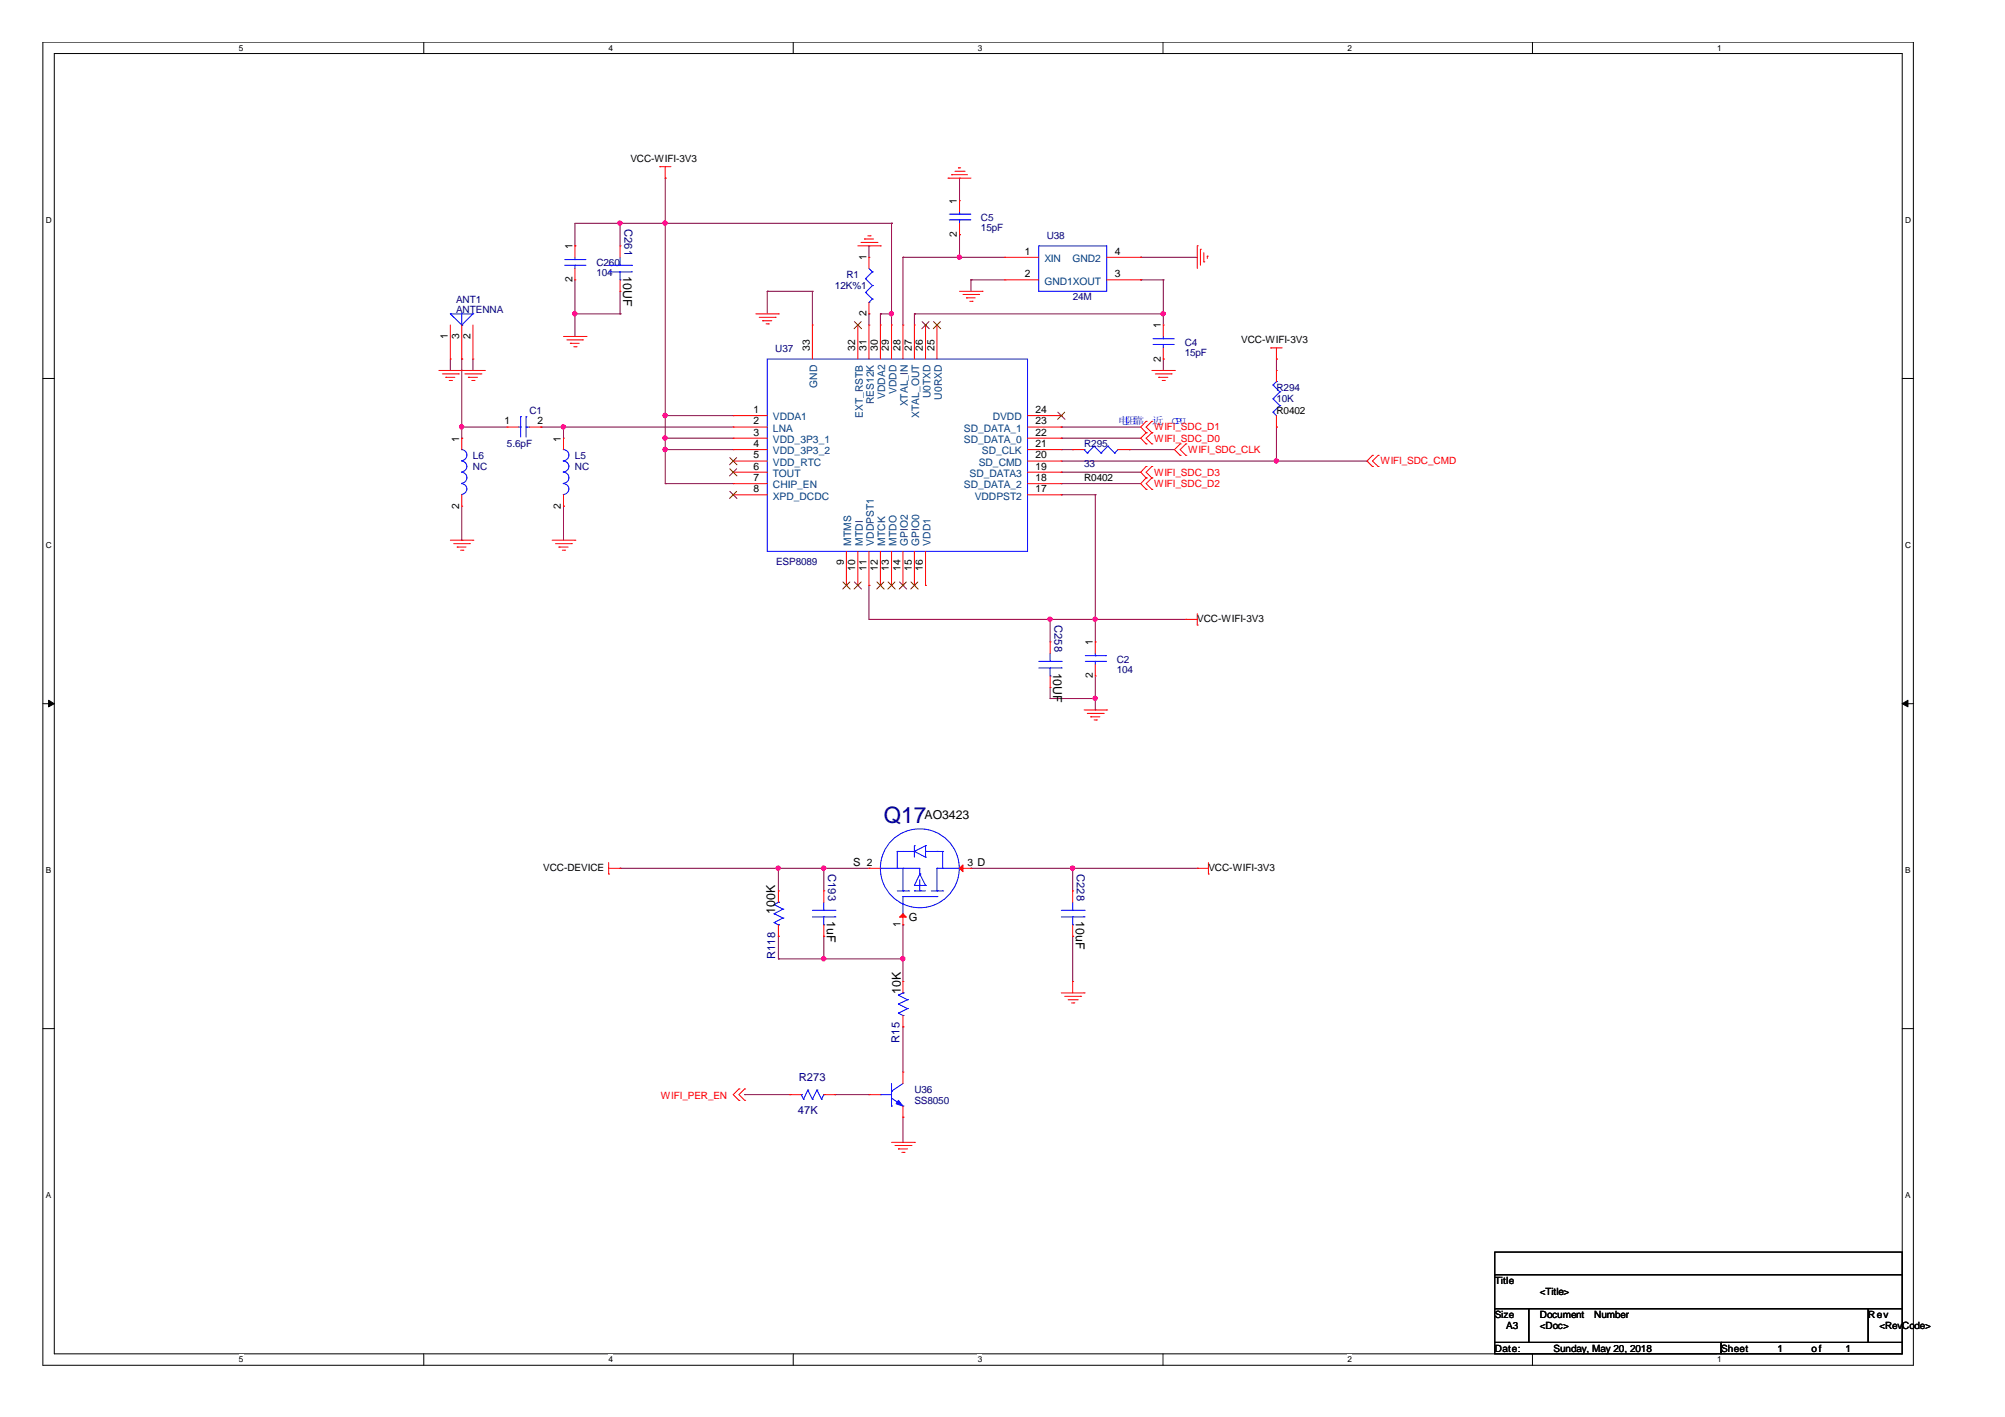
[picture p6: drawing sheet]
<svg xmlns="http://www.w3.org/2000/svg" width="297mm" height="210mm" viewBox="0 0 297 210" stroke-linecap="round" stroke-linejoin="round" font-family="sans-serif">
<path d="M6.3 6.2h277.2v196h-277.2zM8 7.9h273.8v192.6h-273.8z" fill="none" stroke="#000" stroke-width=".15"/>
<g fill="#fff">
<path d="M35.4 6.4h.6v1.4h-.6z"/>
<path d="M35.4 200.7h.6v1.4h-.6z"/>
</g>
<path d="M62.8 6.2v1.7M62.8 200.5v1.7" fill="none" stroke="#000" stroke-width=".15"/>
<g fill="#fff">
<path d="M90.1 6.4h.7v1.4h-.7z"/>
<path d="M90.1 200.7h.7v1.4h-.7z"/>
</g>
<path d="M117.5 6.2v1.7M117.5 200.5v1.7" fill="none" stroke="#000" stroke-width=".15"/>
<g fill="#fff">
<path d="M144.9 6.4h.6v1.4h-.6z"/>
<path d="M144.9 200.7h.6v1.4h-.6z"/>
</g>
<path d="M172.3 6.2v1.7M172.3 200.5v1.7" fill="none" stroke="#000" stroke-width=".15"/>
<g fill="#fff">
<path d="M199.6 6.4h.7v1.4h-.7z"/>
<path d="M199.6 200.7h.7v1.4h-.7z"/>
</g>
<path d="M227 6.2v1.7M227 200.5v1.7" fill="none" stroke="#000" stroke-width=".15"/>
<g fill="#fff">
<path d="M254.4 6.4h.6v1.4h-.6z"/>
<path d="M254.4 200.7h.6v1.4h-.6z"/>
<path d="M6.8 31.9h.8v1.4h-.8z"/>
<path d="M282.2 31.9h.9v1.4h-.9z"/>
<path d="M6.8 80.1h.8v1.4h-.8z"/>
<path d="M282.2 80.1h.9v1.4h-.9z"/>
</g>
<path d="M6.3 56.1h1.7M281.8 56.1h1.7" fill="none" stroke="#000" stroke-width=".15"/>
<g fill="#fff">
<path d="M6.8 128.2h.7v1.4h-.7z"/>
<path d="M282.2 128.2h.8v1.4h-.8z"/>
</g>
<path d="M6.3 104.2h1.7M281.8 104.2h1.7" fill="none" stroke="#000" stroke-width=".15"/>
<g fill="#000" stroke="#000" stroke-width=".15">
<path d="M7.2 103.7l.8 .5-.8 .5z" fill-rule="evenodd"/>
<path d="M281.8 104.2l.9-.5v1z" fill-rule="evenodd"/>
</g>
<g fill="#fff">
<path d="M6.8 176.4h.7v1.4h-.7z"/>
<path d="M282.2 176.4h.8v1.4h-.8z"/>
</g>
<path d="M6.3 152.4h1.7M281.8 152.4h1.7M221.4 185.5h60.4v3.3h-60.4zM221.4 188.8h60.4v5.1h-60.4zM221.4 193.9h5.1v5h-5.1zM221.4 198.9h33.6v1.6h-33.6zM226.5 193.9h50.3v5h-50.3zM255 198.9h26.8v1.6h-26.8zM276.8 193.9h5v5h-5z" fill="none" stroke="#000" stroke-width=".15"/>
<g fill="none" stroke="#800040" stroke-width=".15">
<path d="M85.2 36.4h.1M91.9 33.1h.1M91.9 33.1v3.3M98.6 33.1h.1M98.6 26.4h.1M98.6 26.4v45.2M128.7 36.4h.1M128.7 36.4v1.7M132.1 33.1h.1M132.1 33.1v15M132.1 33.1h-46.9v3.3M133.8 38.1h.1"/>
<path d="M133.8 38.1v10M133.8 38.1h15M142.2 34.8h.1M142.2 38.1h.1M142.2 26.4h.1M142.2 26.4v3.3M142.2 34.8v3.3M169 38.1h.1M169 38.1h8.4M66.7 54.9h.1M66.7 53.2v1.7M68.4 53.2h.1"/>
<path d="M68.4 53.2v11.7M70.1 54.9h.1M70.1 53.2v1.7M85.2 46.5h.1M85.2 49.8h.1M85.2 46.5h6.7M85.2 41.5v8.3M91.9 46.5h.1M91.9 43.2v3.3M113.7 43.2h.1M113.7 43.2h6.7M113.7 43.2v3.3"/>
<path d="M120.4 43.2h.1M120.4 43.2v4.9M128.7 46.5h.1M128.7 46.5v1.6M130.4 46.5h.1M130.4 46.5h1.7M130.4 46.5v1.6M132.1 46.5h.1M135.5 46.5h.1M135.5 46.5h36.8M135.5 46.5v1.6M143.8 41.5h.1"/>
<path d="M143.8 41.5h5M143.8 41.5v1.7M169 41.5h.1M169 41.5h3.3M172.3 41.5h.1M172.3 46.5h.1M172.3 53.2h.1M172.3 41.5v6.6M172.3 53.2v1.7M189.1 53.2h.1M189.1 53.2v1.7M68.4 63.3h.1"/>
<path d="M68.4 64.9h.1M68.4 63.3h6.7M68.4 75v5M80.1 63.3h.1M80.1 63.3h28.5M83.5 63.3h.1M83.5 75h.1M83.5 63.3v1.6M83.5 75v5M98.6 71.6h.1M98.6 66.6h.1M98.6 64.9h.1"/>
<path d="M98.6 61.6h.1M98.6 71.6h10M98.6 66.6h10M98.6 64.9h10M98.6 61.6h10M157.2 73.3h.1M157.2 63.3h.1M157.2 64.9h.1M157.2 69.9h.1M157.2 71.6h.1M157.2 63.3h11.8M157.2 71.6h11.8"/>
<path d="M157.2 66.6h1.7M157.2 64.9h11.8M157.2 73.3h5.1M157.2 68.3h45.3M157.2 69.9h11.8M158.9 66.6h.1M162.3 73.3h.1M162.3 73.3v21.8M167.3 66.6h.1M167.3 66.6h6.7M189.1 68.3h.1M189.1 63.3h.1"/>
<path d="M189.1 63.3v5M202.5 68.3h.1M68.4 80h.1M128.7 86.7h.1M128.7 86.7v5.1h47M155.6 91.8h.1M155.6 91.8v3.3M162.3 91.8h.1M155.6 103.5h.1M155.6 101.8v1.7M155.6 103.5h6.7M162.3 103.5h.1"/>
<path d="M162.3 105.2h.1M162.3 100.1v5.1M91.9 128.6h.1M91.9 128.6h36.8M115.3 138.7h.1M115.3 128.6h.1M115.3 128.6v3.4M115.3 138.7v3.3M122 138.7h.1M122 128.6h.1M122 128.6v3.4M122 138.7v3.3"/>
<path d="M133.8 137h.1M133.8 137v8.4M143.8 128.6h.1M143.8 128.6h33.6M158.9 128.6h.1M158.9 138.7h.1M158.9 128.6v3.4M158.9 138.7v6.7M115.3 142h.1M115.3 142h18.5M122 142h.1M133.8 152.1h.1"/>
<path d="M133.8 142h.1M133.8 152.1v6.7M110.3 162.2h.1M110.3 162.2h6.7M123.7 162.2h.1M123.7 162.2h5M133.8 165.5h.1M133.8 165.5v3.7"/>
</g>
<g fill="#f0f" stroke="#f0f" stroke-width=".15">
<circle cx="83.5" cy="63.2" r=".32"/>
<circle cx="98.5" cy="64.9" r=".32"/>
<circle cx="98.5" cy="61.5" r=".32"/>
<circle cx="98.5" cy="33" r=".32"/>
<circle cx="155.6" cy="91.7" r=".32"/>
<circle cx="162.2" cy="91.7" r=".32"/>
<circle cx="132.1" cy="46.5" r=".32"/>
<circle cx="189.1" cy="68.3" r=".32"/>
<circle cx="172.3" cy="46.5" r=".32"/>
<circle cx="142.1" cy="38.1" r=".32"/>
<circle cx="98.5" cy="66.6" r=".32"/>
<circle cx="68.4" cy="63.2" r=".32"/>
<circle cx="162.2" cy="103.5" r=".32"/>
<circle cx="91.8" cy="33" r=".32"/>
<circle cx="85.2" cy="46.5" r=".32"/>
<circle cx="122" cy="142" r=".32"/>
<circle cx="133.7" cy="142" r=".32"/>
<circle cx="158.9" cy="128.6" r=".32"/>
<circle cx="115.3" cy="128.6" r=".32"/>
<circle cx="122" cy="128.6" r=".32"/>
</g>
<g fill="none" stroke="#f00" stroke-width=".15">
<path d="M85.2 36.4h.1M85.2 36.4v1.7M85.2 39.8v1.7M91.9 36.4h.1M91.9 36.4v1.7M97.7 24.7h.1M97.7 24.7h1.7M98.6 26.4h.1M98.6 24.7v1.7M127.1 36.4h3.3M127.6 35.9h2.3M128.1 35.4h.1"/>
<path d="M128.1 35.4h1.3M128.6 34.9h.3M128.7 38.1h.1M128.7 38.1v1.7M128.9 34.9h.1M129.9 35.9h.1M130.4 36.4h.1M140.5 26.4h.1M140.5 26.4h3.3M141 25.9h.1M141 25.9h2.3M141.5 25.4h1.3"/>
<path d="M142 24.9h.1M142 24.9h.3M142.2 29.7h.1M142.2 34.8h.1M142.2 29.7v1.7M142.2 33.1v1.7M142.8 25.4h.1M148.8 38.1h.1M148.8 38.1h5.1M164 38.1h5M169 38.1h.1M177.4 36.4h.1"/>
<path d="M177.4 36.4v3.4M177.8 36.9h.1M177.8 36.9v2.4M178.4 38.8h.1M178.4 37.4v1.4M178.9 37.9h.1M178.9 37.9v.4M65 54.9h6.8M65.5 55.4h2.4M66 55.9h.1M66 55.9h1.4M66.5 56.4h.4"/>
<path d="M66.7 53.2h.1M66.7 48.1v5.1M66.9 56.4h.1M67.9 55.4h.1M68.4 54.9h.1M68.4 53.2h.1M68.4 48.1v5.1M68.9 55.4h2.3M69.4 55.9h.1M69.4 55.9h1.3M69.9 56.4h.3M70.1 53.2h.1"/>
<path d="M70.1 48.1v5.1M70.2 56.4h.1M71.2 55.4h.1M71.8 54.9h.1M83.5 49.8h3.3M84 50.3h2.3M84.5 50.9h.1M84.5 50.9h1.3M85 51.4h.3M85.2 41.5h.1M85.3 51.4h.1M86.3 50.3h.1"/>
<path d="M86.8 49.8h.1M91.9 43.2h.1M91.9 41.5v1.7M112 46.5h3.3M112.5 47h2.4M113 47.5h.1M113 47.5h1.3M113.5 48h.3M113.8 48h.1M114.9 47h.1M115.3 46.5h.1M120.4 48.1h.1"/>
<path d="M120.4 48.1v5.1M127.1 48.1h.1M127.1 48.1v5.1M128.7 46.5h.1M128.7 48.1h.1M128.7 44.8v1.7M128.7 48.1v5.1M130.4 48.1h.1M130.4 48.1v5.1M132.1 48.1h.1M132.1 48.1v5.1M133.8 48.1h.1"/>
<path d="M133.8 48.1v5.1M135.5 48.1h.1M135.5 48.1v5.1M137.1 48.1h.1M137.1 48.1v5.1M138.8 48.1h.1M138.8 48.1v5.1M142.2 43.2h3.3M142.7 43.6h2.3M143.2 44.1h.1M143.2 44.1h1.3M143.7 44.6h.3"/>
<path d="M144 44.6h.1M145 43.6h.1M145.5 43.2h.1M148.8 41.5h.1M148.8 41.5h5.1M164 41.5h5M169 41.5h.1M170.6 54.9h3.4M171.2 55.4h2.3M171.7 55.9h.1M171.7 55.9h1.3M172.2 56.4h.3"/>
<path d="M172.3 48.1h.1M172.3 53.2h.1M172.3 48.1v1.7M172.3 51.5v1.7M172.5 56.4h.1M173.5 55.4h.1M174 54.9h.1M188.3 51.5h.1M188.3 51.5h1.6M189.1 53.2h.1M189.1 54.9h.1M189.1 51.5v1.7"/>
<path d="M189.1 54.9v1.6M68.4 64.9h.1M68.4 75h.1M68.4 64.9v1.7M68.4 73.3v1.7M75.1 63.3h.1M75.1 63.3h1.7M78.4 63.3h1.7M80.1 63.3h.1M83.5 64.9h.1M83.5 75h.1M83.5 64.9v1.7"/>
<path d="M83.5 73.3v1.7M108.6 61.6h.1M108.6 63.3h.1M108.6 64.9h.1M108.6 66.6h.1M108.6 68.3h.1M108.6 69.9h.1M108.6 71.6h.1M108.6 73.3h.1M108.6 63.3h5.1M108.6 66.6h5.1M108.6 61.6h5.1"/>
<path d="M108.6 64.9h5.1M108.6 68.3h5.1M108.6 69.9h5.1M108.6 71.6h5.1M108.6 73.3h5.1M152.2 63.3h5M152.2 66.6h5M152.2 61.6h5M152.2 64.9h5M152.2 68.3h5M152.2 69.9h5M152.2 71.6h5"/>
<path d="M152.2 73.3h5M157.2 61.6h.1M157.2 63.3h.1M157.2 64.9h.1M157.2 66.6h.1M157.2 68.3h.1M157.2 69.9h.1M157.2 71.6h.1M157.2 73.3h.1M158.9 66.6h.1M158.9 66.6h1.7M165.6 66.6h1.7"/>
<path d="M167.3 66.6h.1M169.8 62.4h.1M169.8 64.1h.1M169.8 65.8h.1M169.8 69.1h.1M169.8 70.8h.1M169.8 72.5h.1M169.8 62.4l-.8 .9 .8 .8M169.8 64.1l-.8 .8 .8 .9M169.8 69.1l-.8 .8 .8 .9M169.8 70.8l-.8 .8 .8 .9M170.6 64.1h.1"/>
<path d="M170.6 62.4h.1M170.6 65.8h.1M170.6 70.8h.1M170.6 69.1h.1M170.6 72.5h.1M170.6 62.4l-.8 .9 .8 .8M170.6 64.1l-.8 .8 .8 .9M170.6 70.8l-.8 .8 .8 .9M170.6 69.1l-.8 .8 .8 .9M174.8 65.8h.1M174.8 67.5h.1M174.8 65.8l-.8 .8 .8 .9"/>
<path d="M175.7 67.5h.1M175.7 65.8h.1M175.7 65.8l-.9 .8 .9 .9M189.1 63.3h.1M189.1 61.6v1.7M203.3 67.5h.1M203.3 69.1h.1M203.3 67.5l-.8 .8 .8 .8M204.2 69.1h.1M204.2 67.5h.1M204.2 67.5l-.9 .8 .9 .8M66.7 80h3.4"/>
<path d="M67.2 80.5h2.4M67.7 81h.1M67.7 81h1.3M68.2 81.5h.4M68.6 81.5h.1M69.6 80.5h.1M70.1 80h.1M81.8 80h3.4M82.3 80.5h2.4M82.8 81h.1M82.8 81h1.4M83.3 81.5h.4"/>
<path d="M83.7 81.5h.1M84.7 80.5h.1M85.2 80h.1M125.4 86.7h.1M125.4 81.7v5M127.1 86.7h.1M127.1 81.7v5M128.7 86.7h.1M128.7 81.7v5M130.4 86.7h.1M130.4 81.7v5M132.1 86.7h.1"/>
<path d="M132.1 81.7v5M133.8 86.7h.1M133.8 81.7v5M135.5 86.7h.1M135.5 81.7v5M137.1 86.7h.1M137.1 81.7v5M155.6 95.1h.1M155.6 95.1v1.7M162.3 95.1h.1M162.3 95.1v1.7M162.3 98.4v1.7"/>
<path d="M175.7 91.8h.1M175.7 91.8h1.7M177.4 92.6h.1M177.4 90.9v1.7M155.6 101.8h.1M155.6 100.1v1.7M160.6 105.2h3.4M161.1 105.7h2.3M161.6 106.2h.1M161.6 106.2h1.3M162.1 106.7h.3M162.3 100.1h.1"/>
<path d="M162.4 106.7h.1M163.4 105.7h.1M164 105.2h.1M90.2 129.5h.1M90.2 128.6h1.7M90.2 127.8v1.7M91.9 128.6h.1M115.3 138.7h.1M115.3 132h.1M115.3 132v1.7M115.3 137v1.7M122 132h.1"/>
<path d="M122 138.7h.1M122 132v1.7M122 137v1.7M128.7 128.6h.1M128.7 128.6h1.7M133.8 137h.1M133.8 135.4v1.6M142.2 128.6h1.6M143.8 128.6h.1M158.9 132h.1M158.9 138.7h.1M158.9 132v1.7"/>
<path d="M158.9 137v1.7M177.4 128.6h.1M177.4 128.6h1.6M179 129.5h.1M179 127.8v1.7M133.8 158.8h.1M133.8 152.1h.1M133.8 145.4h.1M133.8 145.4v1.7M133.8 150.4v1.7M133.8 158.8v1.7M157.2 147.1h3.4"/>
<path d="M157.7 147.6h2.4M158.2 148.1h1.4M158.7 148.6h.4M158.9 145.4h.1M158.9 145.4v1.7M159.1 148.6h.1M159.6 148.1h.1M160.1 147.6h.1M160.6 147.1h.1M109.5 161.3h.1M109.5 163h.1M109.5 161.3l-.9 .9 .9 .8"/>
<path d="M110.3 161.3h.1M110.3 163h.1M110.3 161.3l-.8 .9 .8 .8M117 162.2h.1M117 162.2h1.7M122 162.2h1.7M123.7 162.2h.1M128.7 162.2h.1M128.7 162.2h1.7M132.1 169.2h3.4M132.6 169.7h2.4M133.1 170.2h.1"/>
<path d="M133.1 170.2h1.4M133.6 170.7h.3M133.8 165.5h.1M133.8 163.8v1.7M133.9 170.7h.1M135 169.7h.1M135.5 169.2h.1"/>
</g>
<g fill="none" stroke="#00f" stroke-width=".15">
<path d="M83.7 39.3h3M83.7 38.5h3M85.2 38.5h.1M85.2 39.3h.1M85.2 38.1v.4M85.2 39.3v.5M86.7 39.3h.1M86.7 38.5h.1M90.2 39.3h3.4M91.9 39.3h.1M91.9 38.1v1.2M93.6 39.3h.1"/>
<path d="M128.7 39.8l.5 .5M140.6 32.6h3.1M140.6 31.7h3.1M142.2 31.7h.1M142.2 32.6h.1M142.2 31.4v.3M142.2 32.6v.5M143.7 32.6h.1M143.7 31.7h.1M153.9 36.4h10.1v6.8h-10.1zM66.7 46.5h.1M66.7 46.5h3.4"/>
<path d="M66.7 46.5l1.7 1.6M68.4 48.1h.1M68.4 46.5v1.6M70.1 46.5h.1M70.1 46.5l-1.7 1.6M90.2 40.3h3.4M91.9 41.5h.1M91.9 40.3v1.2M93.6 40.3h.1M113.7 53.2h38.5v28.5h-38.5zM128.2 41.3h.1M128.2 43.3h.1"/>
<path d="M128.2 41.3l1 1M128.2 43.3l1 1M128.7 44.8h.1M129.2 40.3h.1M129.2 42.3h.1M129.2 44.3h.1M129.2 40.3l-1 1M129.2 42.3l-1 1M129.2 44.3l-.5 .5M170.8 51h3M170.8 50.2h3M172.3 50.2h.1"/>
<path d="M172.3 51h.1M172.3 49.8v.4M172.3 51v.5M173.8 51h.1M173.8 50.2h.1M188.6 59.1h.1M188.6 57h.1M188.6 59.1l1 1M188.6 57l1 1.1M189.1 56.5h.1M189.1 56.5l-.5 .5M189.6 58.1h.1"/>
<path d="M189.6 58.1l-1 1M68.4 66.6a.83 .83 0 0 1 .8 .8 .83 .83 0 0 1-.8 .9M68.4 68.3a.8 .8 0 0 1 .8 .8 .8 .8 0 0 1-.8 .8M68.4 69.9a.83 .83 0 0 1 .8 .9 .83 .83 0 0 1-.8 .8M68.4 71.6a.8 .8 0 0 1 .8 .8 .8 .8 0 0 1-.8 .9M76.8 63.3h.3M77.1 63.3h.1M77.1 61.7h.1M77.1 61.7v3M77.9 61.7h.1M77.9 63.3h.1M77.9 63.3h.5"/>
<path d="M77.9 61.7v3M83.4 66.6a.83 .83 0 0 1 .9 .8 .83 .83 0 0 1-.9 .9M83.4 68.3a.81 .81 0 0 1 .9 .8 .81 .81 0 0 1-.9 .8M83.4 69.9a.83 .83 0 0 1 .9 .9 .83 .83 0 0 1-.9 .8M83.4 71.6a.81 .81 0 0 1 .9 .8 .81 .81 0 0 1-.9 .9M160.6 66.6h.1M160.6 66.6l.5 .5M161.1 67.1h.1M162.1 66.1h.1M162.1 66.1l1 1M162.1 66.1l-1 1M163.1 67.1h.1"/>
<path d="M164.1 66.1h.1M164.1 66.1l1 1M164.1 66.1l-1 1M165.1 67.1h.1M165.6 66.6l-.5 .5M188.6 61.1h.1M188.6 61.1l.5 .5M189.6 60.1h.1M189.6 60.1l-1 1M153.9 98.9h3.3M153.9 98h3.3M155.6 98h.1"/>
<path d="M155.6 96.8v1.2M155.6 98.9v1.2M157.2 98.9h.1M157.2 98h.1M160.8 98h3M160.8 97.1h3M162.3 97.1h.1M162.3 98h.1M162.3 96.8v.3M162.3 98v.4M163.8 98h.1M163.8 97.1h.1"/>
<path d="M155.6 100.1h.1M114.7 136.7h.1M114.7 135.4h.1M114.7 134h.1M114.7 136.7l.6 .3M114.7 135.4l1.3 .6M114.7 134l1.3 .7M115.3 133.7h.1M115.3 137h.1M115.3 133.7l-.6 .3M116 134.7h.1M116 136h.1"/>
<path d="M116 134.7l-1.3 .7M116 136l-1.3 .7M120.4 135.8h3.3M120.4 134.8h3.3M122 137h.1M122 134.8h.1M122 133.7v1.1M122 135.8v1.2M123.7 135.8h.1M123.7 134.8h.1M130.4 128.6h.1M130.4 128.6h5.9v.9"/>
<path d="M132.9 128.6h.1M132.9 126.1h.1M132.9 132h1.7M132.9 126.1h2.6M132.9 126.1v2.5M133.8 132.8h.1M133.8 128.6h.1M133.8 132h.1M133.8 128.6v3.4M133.8 132.8v2.6M133.8 132.8h5M134.6 132h.1"/>
<path d="M135.5 131.2h.1M135.5 132h.1M135.5 125.3h.1M135.5 126.1h.1M135.5 131.2h1.6M135.5 132h1.6M135.5 125.3v1.7M135.5 126.1l1.6 .9M136.3 129.5h.1M136.3 132h.1M136.3 131.2h.1M136.3 129.5l.8 1.7"/>
<path d="M136.3 129.5l-.8 1.7M136.3 130.3v1.7M137.1 131.2h.1M137.1 125.3h.1M137.1 127h.1M137.1 125.3l-1.6 .8M137.1 125.3v1.7M137.1 126.1h2.6M138 132h1.7M138.8 128.6h.1M138.8 132.8h.1M138.8 126.1h.1"/>
<path d="M138.8 132h.1M138.8 128.6h3.4M138.8 128.6v3.4M139.7 128.6h.1M139.7 126.1h.1M139.7 132h.1M139.7 126.1v2.5M157.2 135.8h3.4M157.2 134.8h3.4M158.9 137h.1M158.9 134.8h.1M158.9 133.7v1.1"/>
<path d="M158.9 135.8v1.2M160.6 135.8h.1M160.6 134.8h.1M133.1 150.1h.1M133.1 148.7h.1M133.1 147.4h.1M133.1 150.1l.7 .3M133.1 148.7l1.4 .7M133.1 147.4l1.4 .7M133.8 147.1h.1M133.8 150.4h.1M133.8 147.1l-.7 .3"/>
<path d="M134.5 148.1h.1M134.5 149.4h.1M134.5 148.1l-1.4 .6M134.5 149.4l-1.4 .7M118.7 162.2h.1M118.7 162.2l.3 .6M119 162.8h.1M119.7 161.5h.1M119.7 161.5l.7 1.3M119.7 161.5l-.7 1.3M120.4 162.8h.1M121 161.5h.1"/>
<path d="M121 161.5l.7 1.3M121 161.5l-.6 1.3M121.7 162.8h.1M122 162.2h.1M122 162.2l-.3 .6M130.4 162.2h.1M130.4 162.2h1.7M132.1 163.8h.1M132.1 161.6h.1M132.1 160.5v3.3M132.1 162.7l1.7 1.1M133.8 163.8h.1"/>
<path d="M133.8 160.5l-1.7 1.1"/>
<circle cx="136.3" cy="128.6" r="5.8"/>
</g>
<path d="M133.1 163l.7 .8-1-.3z" fill-rule="evenodd" fill="#00f" stroke="#00f" stroke-width=".15"/>
<g fill="none" stroke="#804000" stroke-width=".15">
<path d="M126.6 47.6l1 1.1M127.6 47.6l-1.1 1.1M136.6 47.6l1.1 1.1M137.6 47.6l-1 1.1M138.3 47.6l1.1 1.1M139.3 47.6l-1 1.1M108.1 67.8l1.1 1M108.1 69.4l1.1 1.1M108.1 72.8l1.1 1M109.1 67.8l-1 1M109.1 69.4l-1 1.1M109.1 72.8l-1 1"/>
<path d="M156.7 61.1l1.1 1M157.7 61.1l-1 1M124.9 86.2l1 1.1M125.9 86.2l-1.1 1.1M126.6 86.2l1 1.1M127.6 86.2l-1.1 1.1M129.9 86.2l1.1 1.1M130.9 86.2l-1 1.1M131.6 86.2l1 1.1M132.6 86.2l-1.1 1.1M133.3 86.2l1 1.1M134.3 86.2l-1.1 1.1"/>
<path d="M135 86.2l1 1.1M136 86.2l-1.1 1.1"/>
</g>
<g fill="#f00" stroke="#f00" stroke-width=".15">
<path d="M133.8 135.4l.5 .5h-1z" fill-rule="evenodd"/>
<path d="M142.2 128.6l.5-.5v1z" fill-rule="evenodd"/>
</g>
<text font-size="3.3" fill="#000080" x="130.9" y="121.9">Q17</text>
<g font-size="1.8">
<text x="92.3" y="41" transform="rotate(90 92.3 41)">10UF</text>
<text x="156" y="99.6" transform="rotate(90 156 99.6)">10UF</text>
<text x="136.9" y="121.4">AO3423</text>
<text x="114.9" y="135.4" transform="rotate(-90 114.9 135.4)">100K</text>
<text x="122.5" y="136.5" transform="rotate(90 122.5 136.5)">1uF</text>
<text x="159.4" y="136.5" transform="rotate(90 159.4 136.5)">10uF</text>
<text x="133.4" y="147.2" transform="rotate(-90 133.4 147.2)">10K</text>
</g>
<g font-size="1.7" fill="#000080">
<text x="92.5" y="33.9" transform="rotate(90 92.5 33.9)">C261</text>
<text x="156.2" y="92.6" transform="rotate(90 156.2 92.6)">C258</text>
<text x="122.7" y="129.5" transform="rotate(90 122.7 129.5)">C193</text>
<text x="159.6" y="129.5" transform="rotate(90 159.6 129.5)">C228</text>
<text x="114.9" y="142" transform="rotate(-90 114.9 142)">R118</text>
<text x="133.3" y="154.4" transform="rotate(-90 133.3 154.4)">R15</text>
<text x="118.4" y="160.1">R273</text>
<text x="118.2" y="165">47K</text>
</g>
<g font-size="1.7">
<text x="126.4" y="128.3">S 2</text>
<text x="134.6" y="136.5">G</text>
</g>
<g font-size="1.5">
<text x="93.4" y="24">VCC-WIFI-3V3</text>
<text x="141.8" y="35.1" transform="rotate(-90 141.8 35.1)">2</text>
<text x="141.8" y="30.2" transform="rotate(-90 141.8 30.2)">1</text>
<text x="84.8" y="41.8" transform="rotate(-90 84.8 41.8)">2</text>
<text x="84.8" y="36.9" transform="rotate(-90 84.8 36.9)">1</text>
<text x="128.4" y="38.6" transform="rotate(-90 128.4 38.6)">1</text>
<text x="151.8" y="37.7">1</text>
<text x="151.8" y="41.1">2</text>
<text x="165.1" y="41.1">3</text>
<text x="165.1" y="37.7">4</text>
<text x="128.4" y="46.8" transform="rotate(-90 128.4 46.8)">2</text>
<text x="66.3" y="50.2" transform="rotate(-90 66.3 50.2)">1</text>
<text x="68" y="50.2" transform="rotate(-90 68 50.2)">3</text>
<text x="69.7" y="50.2" transform="rotate(-90 69.7 50.2)">2</text>
<text x="120" y="52" transform="rotate(-90 120 52)">33</text>
<text x="126.7" y="52" transform="rotate(-90 126.7 52)">32</text>
<text x="128.4" y="52" transform="rotate(-90 128.4 52)">31</text>
<text x="130" y="52" transform="rotate(-90 130 52)">30</text>
<text x="131.7" y="52" transform="rotate(-90 131.7 52)">29</text>
<text x="133.4" y="52" transform="rotate(-90 133.4 52)">28</text>
<text x="135.1" y="52" transform="rotate(-90 135.1 52)">27</text>
<text x="136.7" y="52" transform="rotate(-90 136.7 52)">26</text>
<text x="138.4" y="52" transform="rotate(-90 138.4 52)">25</text>
<text x="172" y="53.6" transform="rotate(-90 172 53.6)">2</text>
<text x="172" y="48.7" transform="rotate(-90 172 48.7)">1</text>
<text x="183.9" y="50.9">VCC-WIFI-3V3</text>
<text x="68" y="65.4" transform="rotate(-90 68 65.4)">1</text>
<text x="74.8" y="62.9">1</text>
<text x="79.6" y="62.9">2</text>
<text x="83.1" y="65.4" transform="rotate(-90 83.1 65.4)">1</text>
<text x="111.6" y="61.2">1</text>
<text x="111.6" y="62.9">2</text>
<text x="111.6" y="64.5">3</text>
<text x="153.4" y="61.2">24</text>
<text x="153.4" y="62.9">23</text>
<text x="153.4" y="64.5">22</text>
<text x="189.1" y="61.3">R0402</text>
<text x="111.6" y="66.2">4</text>
<text x="111.6" y="67.9">5</text>
<text x="111.6" y="69.6">6</text>
<text x="111.6" y="71.3">7</text>
<text x="153.4" y="66.2">21</text>
<text x="153.4" y="67.9">20</text>
<text x="153.4" y="69.6">19</text>
<text x="153.4" y="71.3">18</text>
<text x="160.6" y="71.3">R0402</text>
<text x="68" y="75.3" transform="rotate(-90 68 75.3)">2</text>
<text x="83.1" y="75.3" transform="rotate(-90 83.1 75.3)">2</text>
<text x="111.6" y="72.9">8</text>
<text x="153.4" y="72.9">17</text>
<text x="125" y="83.7" transform="rotate(-90 125 83.7)">9</text>
<text x="126.7" y="84.6" transform="rotate(-90 126.7 84.6)">10</text>
<text x="128.4" y="84.6" transform="rotate(-90 128.4 84.6)">11</text>
<text x="130" y="84.6" transform="rotate(-90 130 84.6)">12</text>
<text x="131.7" y="84.6" transform="rotate(-90 131.7 84.6)">13</text>
<text x="133.4" y="84.6" transform="rotate(-90 133.4 84.6)">14</text>
<text x="135.1" y="84.6" transform="rotate(-90 135.1 84.6)">15</text>
<text x="136.7" y="84.6" transform="rotate(-90 136.7 84.6)">16</text>
<text x="161.9" y="95.6" transform="rotate(-90 161.9 95.6)">1</text>
<text x="177.4" y="92.1">VCC-WIFI-3V3</text>
<text x="161.9" y="100.5" transform="rotate(-90 161.9 100.5)">2</text>
<text x="80.5" y="129">VCC-DEVICE</text>
<text x="143.3" y="128.2">3 D</text>
<text x="179" y="129">VCC-WIFI-3V3</text>
<text x="133.4" y="137.4" transform="rotate(-90 133.4 137.4)">1</text>
<text x="221.4" y="190.2">Title</text>
<text x="228.1" y="191.8">&lt;Title&gt;</text>
<text x="221.4" y="195.2">Size</text>
<text x="223.1" y="196.9">A3</text>
<text x="228.1" y="195.2">Document</text>
<text x="228.1" y="196.9">&lt;Doc&gt;</text>
<text x="236.2" y="195.2">Number</text>
<text x="276.8" y="195.2">Rev</text>
<text x="278.4" y="196.9">&lt;RevCo</text>
<text x="283.6" y="196.9">de&gt;</text>
<text x="221.4" y="200.2">Date:</text>
<text x="230.2" y="200.2">Sunday, May 20, 2018</text>
<text x="255" y="200.2">Sheet</text>
<text x="263.4" y="200.2">1</text>
<text x="268.4" y="200.2">of</text>
<text x="273.4" y="200.2">1</text>
</g>
<g font-size="1.5" fill="#000080">
<text x="145.3" y="32.7">C5</text>
<text x="145.3" y="34.3">15pF</text>
<text x="155.1" y="35.4">U38</text>
<text x="88.3" y="39.5">C260</text>
<text x="88.3" y="41">104</text>
<text x="125.4" y="41.1">R1</text>
<text x="67.6" y="44.8">ANT1</text>
<text x="67.6" y="46.3">ANTENNA</text>
<text x="123.7" y="42.8">12K%1</text>
<text x="158.9" y="44.5">24M</text>
<text x="114.9" y="52.2">U37</text>
<text x="175.5" y="51.2">C4</text>
<text x="175.5" y="52.7">15pF</text>
<text x="189.1" y="57.9">R294</text>
<text x="189.1" y="59.6">10K</text>
<text x="78.4" y="61.3">C1</text>
<text x="70.1" y="68">L6</text>
<text x="70.1" y="69.7">NC</text>
<text x="75.1" y="66.3">5.6pF</text>
<text x="85.2" y="68">L5</text>
<text x="85.2" y="69.7">NC</text>
<text x="160.6" y="66.3">R295</text>
<text x="160.6" y="69.1">33</text>
<text x="115" y="83.7">ESP8089</text>
<text x="165.4" y="98.1">C2</text>
<text x="165.4" y="99.6">104</text>
<text x="135.5" y="161.9">U36</text>
<text x="135.5" y="163.5">SS8050</text>
</g>
<g font-size="1.5" fill="#004080">
<text x="154.7" y="38.8">XIN</text>
<text x="158.9" y="38.8">GND2</text>
<text x="154.7" y="42.2">GND1XOUT</text>
<text x="121.1" y="57.4" transform="rotate(-90 121.1 57.4)">GND</text>
<text x="129.5" y="59.9" transform="rotate(-90 129.5 59.9)">RES12K</text>
<text x="131.1" y="59.1" transform="rotate(-90 131.1 59.1)">VDDA2</text>
<text x="132.8" y="58.3" transform="rotate(-90 132.8 58.3)">VDDD</text>
<text x="137.8" y="59" transform="rotate(-90 137.8 59)">U0TXD</text>
<text x="139.5" y="59.2" transform="rotate(-90 139.5 59.2)">U0RXD</text>
<text x="114.5" y="62.3">VDDA1</text>
<text x="114.5" y="64">LNA</text>
<text x="114.5" y="65.6">VDD_3P3_1</text>
<text x="127.8" y="61.9" transform="rotate(-90 127.8 61.9)">EXT_RSTB</text>
<text x="134.5" y="60.2" transform="rotate(-90 134.5 60.2)">XTAL_IN</text>
<text x="136.2" y="61.9" transform="rotate(-90 136.2 61.9)">XTAL_OUT</text>
<text x="142.8" y="64">SD_DATA_1</text>
<text x="142.8" y="65.6">SD_DATA_0</text>
<text x="147.1" y="62.3">DVDD</text>
<text x="114.5" y="67.3">VDD_3P3_2</text>
<text x="114.5" y="69">VDD_RTC</text>
<text x="114.5" y="70.7">TOUT</text>
<text x="143.6" y="70.7">SD_DATA3</text>
<text x="145" y="69">SD_CMD</text>
<text x="145.5" y="67.3">SD_CLK</text>
<text x="114.5" y="72.4">CHIP_EN</text>
<text x="114.5" y="74">XPD_DCDC</text>
<text x="142.8" y="72.4">SD_DATA_2</text>
<text x="144.4" y="74">VDDPST2</text>
<text x="126.1" y="80.8" transform="rotate(-90 126.1 80.8)">MTMS</text>
<text x="127.8" y="80.8" transform="rotate(-90 127.8 80.8)">MTDI</text>
<text x="129.5" y="80.8" transform="rotate(-90 129.5 80.8)">VDDPST1</text>
<text x="131.1" y="80.8" transform="rotate(-90 131.1 80.8)">MTCK</text>
<text x="132.8" y="80.8" transform="rotate(-90 132.8 80.8)">MTDO</text>
<text x="134.5" y="80.8" transform="rotate(-90 134.5 80.8)">GPIO2</text>
<text x="136.2" y="80.8" transform="rotate(-90 136.2 80.8)">GPIO0</text>
<text x="137.8" y="80.8" transform="rotate(-90 137.8 80.8)">VDD1</text>
</g>
<g font-size="1.5" fill="#00f">
<text x="165.6" y="62.8">电阻靠</text>
<text x="170.7" y="62.8">近</text>
<text x="173.6" y="62.8">CPU</text>
</g>
<g font-size="1.5" fill="#f00">
<text x="171" y="63.8">WIFI_SDC_D1</text>
<text x="171" y="65.5">WIFI_SDC_D0</text>
<text x="171" y="70.5">WIFI_SDC_D3</text>
<text x="176" y="67.1">WIFI_SDC_CLK</text>
<text x="204.5" y="68.8">WIFI_SDC_CMD</text>
<text x="171" y="72.2">WIFI_SDC_D2</text>
<text x="97.9" y="162.8">WIFI_PER_EN</text>
</g>
<g font-size="1.2">
<text x="35.4" y="7.5">5</text>
<text x="90.1" y="7.5">4</text>
<text x="144.9" y="7.5">3</text>
<text x="199.6" y="7.5">2</text>
<text x="254.4" y="7.5">1</text>
<text x="6.8" y="33.1">D</text>
<text x="282.2" y="33.1">D</text>
<text x="6.8" y="81.2">C</text>
<text x="282.2" y="81.2">C</text>
<text x="6.8" y="129.4">B</text>
<text x="282.2" y="129.4">B</text>
<text x="6.8" y="177.5">A</text>
<text x="282.2" y="177.5">A</text>
<text x="35.4" y="201.8">5</text>
<text x="90.1" y="201.8">4</text>
<text x="144.9" y="201.8">3</text>
<text x="199.6" y="201.8">2</text>
<text x="254.4" y="201.8">1</text>
</g>
</svg>
